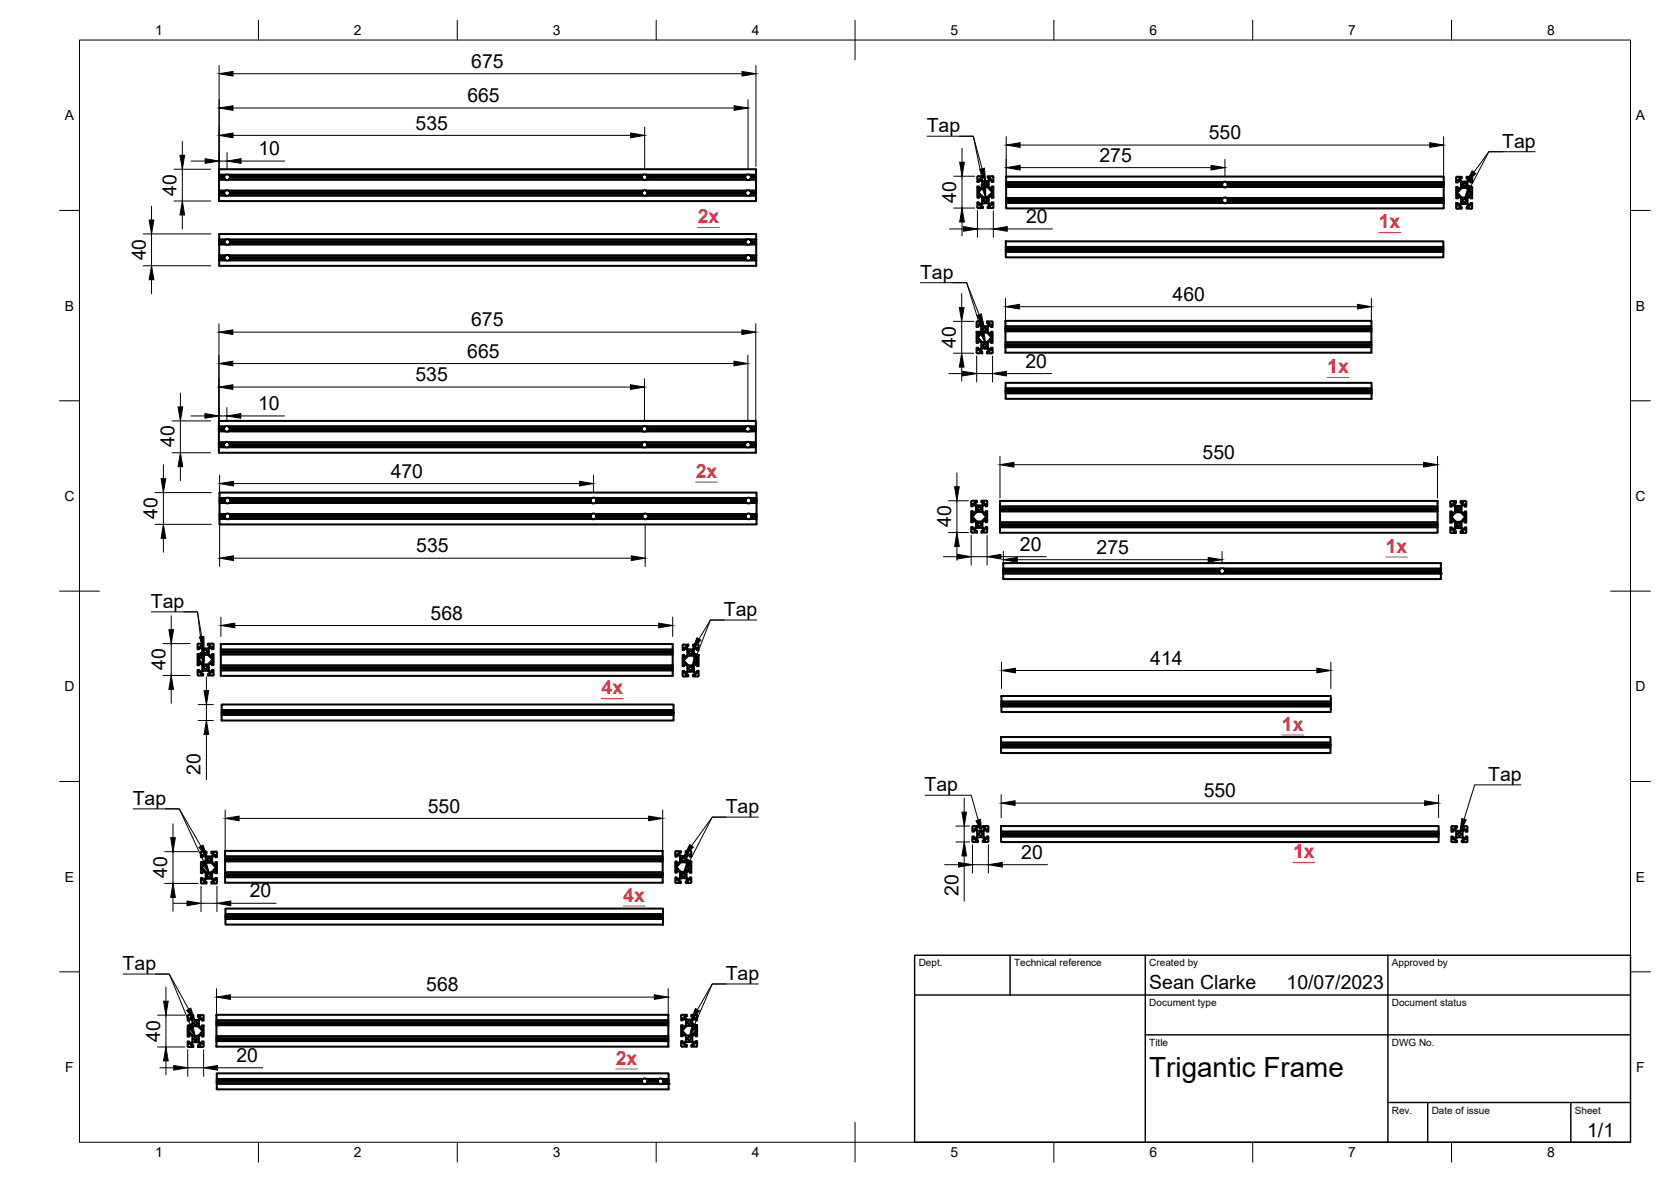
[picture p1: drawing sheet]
<svg xmlns="http://www.w3.org/2000/svg" width="420mm" height="297mm" viewBox="0 0 420 297" stroke-linecap="round" stroke-linejoin="round" font-family="sans-serif">
<!-- layer: Visible -->
<g fill="none" stroke="#000" stroke-width=".51">
<path d="M55.1 48.6v1.9h135v-1.4M55.1 44.4v.7h1.6M55.1 47.9h.1M55.1 48.4v.1M55.1 44.5h1.2M55.1 44.6h1.2M55.1 47.9h1.6M56.3 48.5h-1.2l1.2 .1M56.6 45.1h-1.5v2.8M56.6 49.1h-1.5h1.6M56.6 43.9h-1.5v.5h1.2M56.6 47.9h-1.5v.5h1.2"/>
<path d="M56.7 49.1l.3 .1 .5-.1M56.7 45.1l.3 .1 .5-.1M56.7 47.9l-.3 .6 .3 .6M56.7 43.9l-.3 .6 .3 .6M56.7 43.9h-1.6v-1.4h135v1.4M57.5 47.9h104.1M57.5 45.1h104.2M57.5 47.9h104.2M57.5 49.1h104.1M57.5 49.1h104.2M57.5 47.9h.1M57.5 43.9h.1"/>
<path d="M57.5 47.9l-.5-.1-.3 .1M57.5 43.9l-.5-.1-.3 .1M57.5 47.9l.3 .6M57.5 43.9l.3 .5M57.5 49.1h.1M57.5 45.1h.1M57.8 44.5h103.6M57.8 44.6h103.6M57.8 44.4h103.6M57.8 48.5h103.6M57.8 48.4h103.6M57.8 48.6h103.6"/>
<path d="M57.8 44.4v.2M57.8 44.6l-.3 .5M57.8 48.5l-.3 .6M161.4 48.5l.3 .6M161.4 44.6l.3 .5M161.4 44.4v.2M161.7 45.1h.1M161.7 49.1h.1M161.7 47.9l-.3 .6M161.7 43.9l-.3 .5M161.7 43.9h-104.2M161.7 45.1h.8"/>
<path d="M161.7 49.1h.8M161.7 43.9h.1M161.7 47.9h.1M161.7 43.9h.8M161.7 47.9h.8M162.5 43.9h25.2M162.5 45.1h25.2M162.5 47.9h25.2M162.5 49.1h25.2M162.5 43.9h.1M162.5 47.9h.1M162.5 43.9l.3 .5"/>
<path d="M162.5 47.9l.3 .6M162.5 45.1h.1M162.5 49.1h.1M162.8 44.6h24.6M162.8 44.4h24.6M162.8 48.4h24.6M162.8 48.6h24.6M162.8 44.4v.2M162.8 44.6l-.3 .5M162.8 48.5l-.3 .6M162.8 44.5h24.6M162.8 48.5h24.6"/>
<path d="M187.4 48.5l.3 .6M187.4 44.6l.3 .5M187.4 44.4v.2M187.7 45.1l.3 .1 .5-.1M187.7 49.1l.3 .1 .5-.1M187.7 47.9l-.3 .6M187.7 43.9l-.3 .5M188.5 43.9h1.6M188.5 45.1h1.6M188.5 47.9h1.6M188.5 49.1h1.6M188.5 43.9l-.5-.1-.3 .1"/>
<path d="M188.5 47.9h.1M188.5 43.9h.1M188.5 47.9l-.5-.1-.3 .1M188.5 47.9l.3 .6M188.5 43.9l.3 .5M188.5 49.1h.1M188.5 45.1h.1M188.8 44.4v.2M188.8 44.6l-.3 .5M188.8 44.5h1.3M188.8 44.6h1.3M188.8 44.4h1.3"/>
<path d="M188.8 48.5h1.3M188.8 48.4h1.3M188.8 48.6h1.3M188.8 48.5l-.3 .6M190.1 43.9v.5M190.1 47.9v.5M190.1 48.6v.5h-1.6M190.1 44.4v3.5M190.1 48.4v.2M245.7 44.5v1.2h.4v-.6h.2l.7 .6v.6v.6l-.7 .6h-.2v-.6h-.4v2.8h.4v-.6h.2l.7 .6v.6v.6l-.7 .6h-.2v-.6h-.4v1.2M246 44.3h1.2v.4h-.7v.2l.7 .6 .6 .1 .5-.1 .7-.6v-.2h-.7v-.4h1.3M246 44.3l-.2 .2"/>
<path d="M246.2 48.6v.1M246.2 48.7h.1M246.3 47.9h-.1l-.1 .7M246.3 48.7h.1M246.4 48.7l.8 .8h1.1l.8-.8M246.4 47.8l.8-.7h1.1l.8 .8M249.1 47.8l.1 .1M249.2 47.9h.2v.7M249.2 48.7h.1M249.2 48.7h-.1M249.4 48.6l-.1 .1M249.6 44.3l.2 .2"/>
<path d="M249.8 44.5v1.2h-.4v-.6h-.2l-.6 .6-.1 .6 .1 .6 .6 .6h.2v-.6h.4v2.8h-.4v-.6h-.2l-.6 .6-.1 .6 .1 .6 .6 .6h.2v-.6h.4l-.1 1.3-1.4 .1v-.4h.7v-.2l-.7-.6-.5-.1-.6 .1-.7 .6v.2h.7v.4h-1.2l-.2-.2M253 50.5v1.9h110v-1.4h-54.6M253 51h54.6zM253 47h54.6zM253 45.8v-1.4h110v1.9M253 46.3h54.3M253 46.5v3.3h54.6M253 45.8h54.6M253 45.8h.1M253 46.3v.1M253 50.3v.1M307.3 46.4l-54.3 .1h54.3"/>
<path d="M307.3 50.4l-54.3 .1h54.3M307.3 50.4v.1M307.3 46.4v.1M307.3 46.3v.1M307.3 50.5l.3 .4M307.3 46.5l.3 .5M307.6 49.8h-54.6v.5h54.3M307.6 45.8h-54.6v.5M307.6 50.9h.1M307.6 47h.1M307.6 45.8l-.3 .5M307.6 49.8l-.3 .6"/>
<path d="M307.6 49.8h.1M307.6 45.8h.1M307.6 50.9h.8M307.6 49.8h.8M307.6 47h.8M307.6 45.8h.8M308.4 47h54.6v3.3M308.4 49.8h54.6M308.4 45.8h54.6M308.4 49.8h.1M308.4 45.8h.1M308.4 50.9h.1"/>
<path d="M308.4 47h.1M308.4 49.8l.3 .6M308.4 45.8l.3 .5M308.7 46.5h54.3v.5h-54.6M308.7 50.3h54.3l-54.3 .1M308.7 50.5h54.3v.5h-54.6M308.7 46.3h54.3M308.7 46.3v.1M308.7 46.5l-.3 .5M308.7 50.5l-.3 .4M308.7 50.4v.1M308.7 46.4v.1"/>
<path d="M363 46.3l-54.3 .1M363 46.4v.1M363 50.4v.1M366.2 44.5l1.4-.1v.4h-.7v.2l.7 .6 .6 .1 .5-.1 .7-.6v-.2h-.7v-.4l1.4 .1 .1 1.3h-.4v-.6h-.2l-.6 .7-.1 .5 .1 .6 .6 .6h.2v-.6h.4v2.8h-.4v-.6h-.2l-.6 .7-.1 .5 .1 .6 .6 .6h.2v-.6h.4l-.1 1.4h-1.4v-.4h.7v-.2l-.7-.6h-.5h-.6l-.7 .6v.2h.7v.4h-1.4l-.1-1.4h.4v.6h.2l.6-.6 .1-.6-.1-.5-.6-.7h-.2v.6h-.4v-2.8h.4v.6h.2l.6-.6 .1-.6-.1-.5-.6-.7h-.2v.6h-.4zM369.5 48l-.8-.8h-1.1l-1 .8-.1 .8 1.1 .8h1.1l.8-.7M369.5 48h.1M369.6 48l.2 .1v.7h-.2M369.6 48.8l-.1 .1M55.1 60.8v.6M55.1 61.4v2.8h1.6M55.1 64.2h.1M55.1 64.8v.1"/>
<path d="M55.1 60.9h1.3M55.1 65.4h1.6M55.1 61.4h1.6M56.4 64.9h-1.3v.5M56.4 64.7h-1.3l1.3 .1M56.4 60.7h-1.3l1.3 .1M56.4 64.8l.3 .6M56.4 60.9l.3 .5M56.4 60.7v.2M56.4 64.7v.1M56.7 65.4h-1.6M56.7 61.4h-1.6"/>
<path d="M56.7 64.2h-1.6v.5M56.7 65.4h.1M56.7 61.4h.1M56.7 64.2l-.3 .5M56.7 60.2l-.3 .5M56.7 60.2h-1.6M56.7 64.2h.1M56.7 60.2h.1M57.6 64.2h130.1M57.6 60.2h130.1M57.6 65.4h130.1M57.6 61.4h130.1"/>
<path d="M57.6 64.2h.1M57.6 60.2h.1M57.6 60.2h-.9M57.6 64.2h-.9M57.6 65.4h-.9M57.6 61.4h-.9M57.6 64.2l.3 .5M57.6 60.2l.3 .5M57.6 65.4h.1M57.6 61.4h.1M57.8 60.9h129.6M57.8 64.9h129.6"/>
<path d="M57.8 64.7h129.6M57.8 64.8h129.6M57.8 60.7h129.6M57.8 60.8h129.6M57.9 64.7l-.3 .7M57.9 60.7v.2M57.9 60.9l-.3 .5M187.4 64.8l.3 .6M187.4 60.9l.3 .5M187.4 60.7v.2M187.4 64.7v.1M187.7 65.4h.1"/>
<path d="M187.7 61.4h.1M187.7 64.2l-.3 .5M187.7 60.2l-.3 .5M187.7 64.2h.1M187.7 60.2h.1M188.6 61.4h1.5v2.8M188.6 60.2h1.5M188.6 65.4h1.5M188.6 64.2h1.5M188.6 60.2h-.9M188.6 64.2h-.9M188.6 60.2h.1"/>
<path d="M188.6 65.4h-.9M188.6 61.4h-.9M188.6 64.2h.1M188.6 64.2l.3 .6M188.6 60.2l.3 .6-.3 .6M188.6 65.4h.1M188.6 61.4h.1M188.9 64.7l1.2 .1M188.9 60.7l1.2 .1M188.9 64.8h1.2v.6h-1.5M188.9 60.8h1.2v.6h-1.5M188.9 60.9h1.2"/>
<path d="M188.9 64.9h1.2M188.9 64.8l-.3 .6M190.1 65.4v1.4h-135v-1.4M190.1 60.2v-1.4h-135v1.9M190.1 64.2v.5M190.1 60.2v.5M252.9 63.3h110v1.4h-110zM252.9 62.7v.6h110v-.5h-110M252.9 62.6l110 .2M252.9 60.6h110v1.5h-110zM362.9 62.6v-.5h-110v.5l110 .1M245.6 81v1.2h.4v-.6h.1l.7 .6v.6v.6l-.7 .6h-.1v-.6h-.4v2.8h.4v-.6h.1l.7 .6v.6v.6l-.7 .6h-.1v-.6h-.4v1.2"/>
<path d="M245.6 81l.2-.2h1.2v.4h-.6v.2l.6 .6h.6h.6l.6-.6v-.2h-.6v-.4h1.3l.1 1.4h-.4v-.6h-.2l-.6 .6-.1 .6 .1 .6 .6 .6h.2v-.6h.4v2.8h-.4v-.6h-.2l-.6 .6-.1 .6 .1 .6 .6 .6h.2v-.6h.4v1.2l-.2 .2h-1.2v-.4h.6v-.2l-.6-.6-.6-.1-.6 .1-.6 .6v.2h.6v.4h-1.2l-.2-.2M246.1 84.4h-.1v.7l.1 .1M246.2 85.2h.1M246.2 84.4l.8-.8h1.2l1 .8v.7l-1 .9h-1.2l-.8-.8M246.2 84.3v.1M252.8 87.2h92v1.4h-92v-1.4M252.8 80.6h92v1.4h-92zM252.8 83.2h92v2.8h-92zM252.8 82.7v.5h92M252.8 82.6l92 .1v.5M252.8 82.5l92 .2M252.8 86.5l92 .2"/>
<path d="M252.8 86.6l92 .1v.5M252.8 86.7v.5h92M252.8 83.2h.1M252.9 98.8h92v1.4h-92zM252.9 98.1v-.5h92v.5l-92 .1 92-.1M252.9 98.3h92v.5h-92zM252.9 96.2h92v1.4h-92zM252.9 98.2v.1M344.8 82.5v-.5h-92v.5l92 .1M344.8 86.5v-.5h-92v.5l92 .1M344.8 86h.1M344.9 98.2v.1"/>
<path d="M55 111.9v1.9h135.1v-1.4M55 107.9v3.3h1.6M55 111.9h1.3M55 111.7h1.3M55 107.9h1.3M55 107.7h1.3M55 107.7v.1M55 111.7v.1M56.3 111.8l-1.3 .1M56.3 107.8l-1.3 .1M56.3 111.8l.3 .5M56.3 107.8v.1"/>
<path d="M56.3 107.9l.3 .5M56.3 107.7v.1M56.6 111.2h-1.6v.5M56.6 107.2h-1.6v.5M56.6 112.4h-1.6h1.6M56.6 108.4h-1.6h1.6M56.6 111.2a.73 .73 0 0 1 .8-.1 .73 .73 0 0 1 .4 .7M56.6 112.3v.1M56.6 108.4h.1M56.6 111.2l-.3 .6M56.6 107.2l-.3 .5M56.6 107.2h-1.6v-1.4h135.1v1.9"/>
<path d="M56.6 112.4h.9M56.6 108.4h.9M56.6 107.2h.1M56.6 107.2h.9M57.5 112.4h104.1M57.5 108.4h104.1M57.5 107.2l.3 .5M57.8 111.9h103.5M57.8 111.8h103.5M57.8 111.7h103.5M57.8 107.9h103.5M57.8 107.8h103.5"/>
<path d="M57.8 107.7h103.5M57.8 107.7v.1M57.8 107.9l-.3 .5M57.8 111.8l-.3 .6M57.8 107.8v.1M161.3 107.9l.3 .5M161.3 107.7v.2M161.6 111.2l.3-.2 .6 .2M161.6 111.2l-.3 .6 .3 .5M161.6 107.2l-.3 .5M161.6 112.3v.1M161.6 108.4h.1"/>
<path d="M161.6 111.2h-104.1M161.6 107.2h-104.1M161.6 112.4h.9M161.6 108.4h.9M161.6 107.2h.1M161.6 107.2h.9M162.5 112.4h25.1M162.5 111.2h25.1M162.5 108.4h25.1M162.5 107.2h25.1M162.5 107.2h.1M162.5 111.2l.3 .6"/>
<path d="M162.5 107.2l.3 .6M162.5 112.3v.1M162.5 108.4h.1M162.8 111.9h24.5M162.8 111.7h24.5M162.8 107.9h24.5M162.8 107.7h24.5M162.8 111.8l-.3 .5M162.8 107.8l-.3 .6M162.8 111.8h24.5M162.8 107.8h24.5M187.3 111.8l.3 .5"/>
<path d="M187.3 107.8v.1M187.3 107.9l.3 .5M187.3 107.7v.1M187.6 112.3v.1M187.6 108.4h.1M187.6 111.2a.73 .73 0 0 1 .8-.1 .73 .73 0 0 1 .4 .7M187.6 111.2l-.3 .6M187.6 107.2l-.3 .5M187.6 108.4h.9M187.6 107.2h.1M187.6 107.2h.9M188.5 112.4h1.6"/>
<path d="M188.5 111.2h1.6M188.5 108.4h1.6v3.3M188.5 107.2h1.6M188.5 107.2l.3 .5M188.5 112.3l-.3 .2-.6-.1M188.5 108.4h.1M188.8 107.7v.1M188.8 107.9l-.3 .5M188.8 111.9h1.3M188.8 111.7h1.3M188.8 107.9h1.3M188.8 107.7h1.3"/>
<path d="M188.8 111.8l-.3 .5M188.8 107.8v.1M190.1 111.9v.5h-1.6M190.1 111.7l-1.3 .1M190.1 107.9v.5h-1.6M190.1 107.7l-1.3 .1M190.1 107.8v.1M190.1 111.8v.1M55.2 129.9v.5h1.6M55.2 125.7v.1M55.2 125.9v.5M55.2 129.7v.1"/>
<path d="M56.5 129.8h-1.3l1.3 .1M56.5 125.8h-1.3l1.3 .1M56.8 125.2h-1.6v.5h1.3M56.8 129.2h-1.6v.5h1.3M56.8 126.4h-1.6M56.8 125.2l-.3 .6 .3 .6M56.8 129.2l-.3 .6 .3 .6M56.8 130.4l.3 .1 .5-.1M56.8 126.4l.3 .1 .5-.1M56.8 130.4h-1.6v1.4h135v-1.4h-1.6M56.8 126.4h-1.6v2.8h1.6M56.8 125.2h-1.6v-1.4h135v1.4h-1.6"/>
<path d="M57.6 130.4h91.2M57.6 126.4h91.2M57.6 129.2l-.5-.1-.3 .1M57.6 125.2l-.5-.1-.3 .1M57.6 125.2h.1M57.6 129.2h.1M57.7 125.2l.3 .6M57.7 129.2l.2 .5M57.7 130.4h-.1M57.7 126.4h-.1M57.9 129.9h90.6M57.9 129.7h90.6"/>
<path d="M57.9 129.8h90.6M57.9 125.7h90.6M57.9 125.8h90.6M57.9 125.9h90.6M57.9 129.7v.2M57.9 125.9l-.2 .5M57.9 129.9l-.2 .5M58 125.8l-.1 .1M148.5 125.8l.3 .6M148.8 130.4h.1M148.8 126.4h.1M148.8 125.2l-.3 .6"/>
<path d="M148.8 129.2l-.3 .6 .3 .6M148.8 129.2h-91.2M148.8 125.2h-91.2M148.8 130.4h.9M148.8 126.4h.9M148.8 125.2h.1M148.8 129.2h.1M148.8 129.2h.9M148.8 125.2h.9M149.6 130.4h12.2M149.6 126.4h38.2M149.6 125.2h38.2"/>
<path d="M149.7 125.2h.1M149.7 129.2h.1M149.7 130.4h.1M149.7 126.4h.1M149.7 129.2l.3 .6-.3 .6M149.7 125.2l.3 .6-.3 .6M149.9 129.9h11.6M149.9 129.7h11.6M149.9 129.8h11.6M149.9 125.7h37.6M149.9 125.8h37.6M149.9 125.9h37.6"/>
<path d="M161.5 129.9l.3 .5M161.5 129.7v.2M161.8 130.4h.1M161.8 129.2l-.3 .5M161.8 129.2h-12.2M161.8 129.2h.1M162.6 130.4h25.2M162.6 129.2h25.2M162.7 129.2h-.9M162.7 129.2h.1M162.7 130.4h-.9M162.7 130.4h.1"/>
<path d="M162.7 129.2l.3 .5M162.9 129.9h24.6M162.9 129.7h24.6M163 129.7v.2M163 129.9l-.3 .5M163 129.8h24.5M187.5 125.8v.1M187.5 129.9l.3 .5M187.5 125.9l.3 .5M187.5 129.7v.2M187.8 130.4l.3 .1 .5-.1M187.8 126.4l.3 .1 .5-.1"/>
<path d="M187.8 125.2l-.3 .6M187.8 129.2l-.3 .5M188.6 126.4h1.6v2.8h-1.6M188.6 129.2l-.5-.1-.3 .1M188.6 125.2l-.5-.1-.3 .1M188.6 125.2h.1M188.6 129.2h.1M188.7 125.2h1.5v.5M188.7 129.2h1.5v.5M188.7 125.2l.3 .6M188.7 129.2l.2 .5M188.7 130.4h-.1"/>
<path d="M188.7 126.4h-.1M188.9 129.7v.2M188.9 125.9l-.2 .5M188.9 129.9l-.2 .5M189 125.8l-.1 .1M189 129.9h1.2v.5h-1.5M189 129.7h1.2M189 125.7h1.2M189 125.9h1.2M190.2 129.7l-1.2 .1M190.2 125.9v.5h-1.5M190.2 125.7l-1.2 .1"/>
<path d="M190.2 125.8v.1M190.2 126.4h.1M190.2 129.8v.1M244.6 129.5v.7M244.6 130.2l1 .8h1.2l.8-.7M247.6 129.4l-.8-.8h-1.2l-1 .9M247.6 129.4h.1M247.6 129.4h.2M247.6 130.2h.2M247.6 130.2v.1M247.8 129.4v.8M248 125.8h-1.2v.4h.6v.2l-.6 .6-.6 .1-.6-.1-.6-.6v-.2h.6v-.4h-1.2l-.2 .2v1.2h.4v-.6h.2l.6 .7 .1 .6-.1 .5-.6 .6h-.2v-.6h-.4v2.8h.4v-.6h.2l.6 .7 .1 .5-.1 .6-.6 .6h-.2v-.6h-.4l.1 1.4h1.3v-.4h-.6v-.1l.6-.7h.6h.6l.6 .7v.1h-.6v.4h1.2"/>
<path d="M248 125.8l.2 .2v1.2h-.4v-.6h-.2l-.6 .7v.6v.5l.6 .6h.2v-.6h.4v2.8h-.4v-.6h-.2l-.6 .7v.5v.6l.6 .6h.2v-.6h.4v1.2l-.2 .2M251.4 125.9h110.1v1.4h-110.1zM251.4 127.9l110.1 .1v.5h-110.1v-.5M251.4 131.3h110.1v.5M251.4 131.3v.5l110.1 .1M251.4 131.8l110.1 .2M251.4 131.9l110.1 .1v.5M251.4 132v.5h110.1M251.4 132.5h110.1v1.4h-110.1v-1.4M251.4 127.8l110.1 .2M361.5 131.3v-2.8h-110.1v2.8h110.1M361.5 127.8v-.5h-110.1v.5l110.1 .1"/>
<path d="M364.7 133.7l.2 .2M364.9 125.9h1.2v.4h-.6v.2l.6 .6 .6 .1 .6-.1 .6-.6v-.2h-.6v-.4l1.3 .1 .1 1.3h-.4v-.6h-.2l-.6 .6-.1 .6 .1 .6 .6 .6h.2v-.6h.4v2.8h-.4v-.6h-.2l-.6 .6-.1 .6 .1 .6 .6 .6h.2v-.6h.4v1.2M364.9 125.9l-.2 .2v1.2h.4v-.6h.2l.6 .6v.6v.6l-.6 .6h-.2v-.6h-.4v2.8h.4v-.6h.2l.6 .6v.6v.6l-.6 .6h-.2v-.6h-.4v1.2M365.1 129.6v.7l1 .8h1.2l1-.8v-.7M365.3 129.5l-.2 .1M365.3 129.5l.8-.8h1.2l.8 .8M365.3 129.5h.1M368.1 129.5l.2 .1M368.7 133.7l-.2 .2h-1.2v-.4h.6v-.2l-.6-.6h-.6h-.6l-.6 .6v.2h.6v.4h-1.2M252.3 143.6v1.9h110v-1.4h-54.6h54.6v-.5h-54.3M252.3 143.4v.1M306.5 143.5l-54.2 .1h54.3"/>
<path d="M306.6 143.6a.73 .73 0 0 0 1.1 .5M306.6 143.4v.2M306.8 144.1h-54.5h54.6M306.8 142.9h-54.5v.5h54.3M306.8 142.9l.6-.1 .3 .1M306.8 142.9l-.2 .5M306.9 142.9h-54.6v-1.4h110v1.4h-54.6M307.7 142.9h54.6v.5M307.7 142.9l.3 .5M307.7 144.1h.1M308 143.4h54.3l-54.3 .1M308 143.4v.1"/>
<path d="M308 143.6l-.3 .5M308 143.5v.1M362.3 143.5v.1M49.7 162v1.2h.4v-.6h.2l.6 .6v.6v.5l-.6 .7h-.2v-.6h-.4v2.8h.4v-.6h.2l.6 .6v.6v.5l-.6 .7h-.2v-.6h-.4v1.2M49.7 169.6l.2 .2h1.2v-.4h-.6v-.2l.6-.6 .6-.1 .6 .1 .6 .6v.2h-.6v.4h1.2l.2-.2M49.7 161.9l.2-.1h1.2v.4h-.6v.2l.6 .6h.6h.6l.6-.6v-.2h-.6v-.4h1.3l.1 1.4h-.4v-.6h-.2l-.6 .6-.1 .6 .1 .5 .6 .7h.2v-.6h.4v2.8h-.4v-.6h-.2l-.6 .6-.1 .6 .1 .5 .6 .7h.2v-.6h.4v1.2M50.1 165.4v.7l1 .9h1.2l1-.9v-.7M50.3 165.4h-.2M50.3 165.3l.8-.7h1.2l.8 .7M50.3 165.3h.1M53.1 165.4h.2M55.5 161.8h113.6v1.5l-113.6-.1z"/>
<path d="M55.5 168.4l113.6 .1v1.3h-113.6v-1.3M55.5 167.9v.5l113.6 .1M55.5 167.8l113.6 .1v.5M55.5 167.8l113.6 .1M55.5 164.5h113.6v2.7h-113.6zM55.5 163.8l113.6 .1M55.5 163.9h113.6v.5h-113.6v-.5M55.5 164.4v.1M55.7 179.6h113.7v1.5h-113.7zM55.7 179.2h113.7v.4h-113.7zM55.7 179l113.7 .2M55.7 177h113.7v1.5h-113.7z"/>
<path d="M55.7 179.1v.1M169.1 167.8v-.5h-113.6v.5h113.6M169.1 163.8v-.5l-113.6-.1v.6l113.6 .1M169.4 179v-.5h-113.7v.5l113.7 .1M171.7 162h1.4v.4h-.7v.2l.7 .6 .6 .1 .5-.1 .7-.6v-.2h-.7v-.4h1.4l.1 1.4h-.4v-.6h-.2l-.6 .6-.1 .6 .1 .6 .6 .6h.2v-.6h.4v2.8h-.4v-.6h-.2l-.6 .6-.1 .6 .1 .6 .6 .6h.2v-.6h.4l-.1 1.3-1.4 .1v-.4h.7v-.2l-.7-.6-.5-.1-.6 .1-.7 .6v.2h.7v.4l-1.4-.1-.1-1.3h.4v.6h.2l.6-.6 .1-.6-.1-.6-.6-.6h-.2v.6h-.4v-2.8h.4v.6h.2l.6-.6 .1-.6-.1-.6-.6-.6h-.2v.6h-.4zM175 165.6l-.8-.8h-1.1l-1.1 .9 .1 .7 1 .8h1.1l.8-.8M175 165.6h.1M175.1 165.6l.2 .1v.6l-.2 .1M175.1 166.4h-.1M251.8 177.5h82.8v1.4h-82.8zM251.8 176.9v.6h82.8v-.5h-82.8M251.8 176.8l82.8 .2"/>
<path d="M251.8 174.9h82.8v1.4h-82.8zM334.6 176.8v-.5h-82.8v.5l82.8 .1M251.7 187.8h82.8v1.4h-82.8zM251.7 187.2v.6h82.8v-.5h-82.8M251.7 187.1l82.8 .2M251.7 185.2h82.8v1.4h-82.8zM334.5 187.1v-.5h-82.8v.5l82.8 .1M50.7 214h1.2v.4h-.6v.2l.6 .6 .6 .1 .6-.1 .6-.6v-.2h-.6v-.4h1.2M50.7 214l-.2 .2v1.2h.4v-.6h.2l.6 .6 .1 .6-.1 .6-.6 .6h-.2v-.6h-.4v2.8h.4v-.6h.2l.6 .6 .1 .6-.1 .6-.6 .6h-.2v-.6h-.4l.1 1.4h1.3v-.4h-.6v-.2l.6-.6h.6h.6l.6 .6v.2h-.6v.4h1.2M51 218.4l.9 .8h1.2l.8-.8M51.2 217.6l.7-.8h1.2l.8 .8M51.2 217.6l-.3 .1 .1 .7"/>
<path d="M53.9 217.6h.1M54 218.4h.1M54 217.6h.1M54 218.4h-.1M54.1 217.6v.8M54.1 218.4h.1M54.3 214l.2 .2v1.2h-.4v-.6h-.1l-.7 .6v.6v.6l.7 .6h.1v-.6h.4v2.8h-.4v-.6h-.1l-.7 .6v.6v.6l.7 .6h.1v-.6h.4v1.2l-.2 .2M56.6 215.8l110 .1v.5h-110v-.5M56.6 215.7l110 .2M56.6 213.8h110v1.5l-110-.1zM56.6 219.9v.5h110M56.6 219.8l110 .1v.5"/>
<path d="M56.6 219.7l110 .2M56.6 219.3v.4l110 .1M56.6 219.2l110 .1M56.6 219.3h110M166.6 215.7v-.4h-110v.4l110 .1M166.6 219.2v-2.8h-110v2.9M166.6 219.3v.4M169.8 214.1v1.2h.4v-.6h.2l.6 .6 .1 .6-.1 .6-.6 .6h-.2v-.6h-.4v2.8h.4v-.6h.2l.6 .6 .1 .6-.1 .6-.6 .6h-.2v-.6h-.4v1.2M170 213.9h1.2v.4h-.6v.2l.6 .6 .6 .1 .6-.1 .6-.6v-.2h-.6v-.4h1.2M170 213.9l-.2 .2M170.3 218.3h.1M170.4 217.5h-.2l.1 .8"/>
<path d="M170.4 218.3h.1M170.4 217.5l.8-.8h1.2l.8 .8M170.4 217.5h.1M173.2 217.5h.2v.8M173.4 218.3l-1 .8h-1.2l-.8-.8M173.6 213.9l.2 .2v1.2h-.4v-.6h-.2l-.6 .6v.6v.6l.6 .6h.2v-.6h.4v2.8h-.4v-.6h-.2l-.6 .6v.6v.6l.6 .6h.2v-.6h.4v1.3l-1.4 .1v-.4h.6v-.2l-.6-.6-.6-.1-.6 .1-.6 .6v.2h.6v.4h-1.2l-.2-.2M244.6 207.6h1.3v.4h-.6v.2l.6 .6 .6 .1 .6-.1 .6-.6v-.2h-.6v-.4h1.4v1.4h-.4v-.6h-.2l-.6 .6-.1 .6 .1 .6 .6 .6h.2v-.6h.4v1.3l-1.4 .1v-.4h.6v-.2l-.6-.6-.6-.1-.6 .1-.6 .6v.2h.6v.4l-1.3-.1-.1-1.3h.4v.6h.2l.6-.6 .1-.6-.1-.6-.6-.6h-.2v.6h-.4zM251.7 210.2h110v1.4h-110zM251.7 209.6v.6h110v-.5h-110M251.7 209.5l110 .2M251.7 207.6h110v1.4h-110zM361.7 209.5v-.5h-110v.5l110 .1"/>
<path d="M364.9 207.8v1.2h.4v-.6h.2l.6 .6 .1 .6-.1 .6-.6 .6h-.2v-.6h-.4v1.2M365 207.8l.2-.2h1.2v.4h-.7v.2l.7 .6 .5 .1 .6-.1 .7-.6v-.2h-.7v-.4l1.4 .1 .1 1.3h-.4v-.6h-.2l-.7 .6v.6v.6l.7 .6h.2v-.6h.4v1.2l-.2 .2M365 211.4l.2 .2M365.1 211.6h1.3v-.4h-.7v-.2l.7-.6h.5h.6l.7 .6v.2h-.7v.4h1.2M56.6 220.4h110v1.4h-110v-1.4M56.7 228.3h110v1.5h-110zM56.7 230.2l110 .2M56.7 230.3l110 .1v.5h-110v-.5M56.7 230.9h110v1.5h-110zM166.7 230.2h-110v-.4h110v.5M47.6 258.8v.7l1 .8h1.2l.8-.8M47.8 258.7l-.2 .1"/>
<path d="M50.6 258.7l-.8-.8h-1.2l-.8 .8M50.6 258.7h.1M50.6 258.7l.2 .1M50.8 258.8v.6l-.2 .1M54.4 256.9l113.6 .2M54.4 256.4v.5l113.6 .1M54.4 256.4h113.6v.5M54.4 257.6h113.6v2.8h-113.6zM54.4 257l113.6 .1v.5h-113.6v-.5M54.4 257.6h.1M168 256.4v-1.4h-113.6v1.4h113.6M171.3 255.2v1.2h.4v-.6h.2l.6 .6v.6v.6l-.6 .6h-.2v-.6h-.4v2.8h.4v-.6h.2l.6 .6v.6v.6l-.6 .6h-.2v-.6h-.4v1.2"/>
<path d="M171.3 255.2l.2-.2h1.2v.4h-.6v.2l.6 .6 .6 .1 .6-.1 .6-.6v-.2h-.6v-.4l1.3 .1 .1 1.3h-.4v-.6h-.2l-.6 .6-.1 .6 .1 .6 .6 .6h.2v-.6h.4v2.8h-.4v-.6h-.2l-.6 .6-.1 .6 .1 .6 .6 .6h.2v-.6h.4v1.2l-.2 .2h-1.2v-.4h.6v-.2l-.6-.6h-.6h-.6l-.6 .6v.2h.6v.4h-1.2l-.2-.2M174.6 258.6l-.7-.8h-1.2l-1 .9v.7l1 .8h1.2l.7-.8M174.7 258.6h.1M174.7 258.6l.2 .1v.7h-.2M174.7 259.4h.1M47.2 262.9v-1.2h.4v.6h.2l.6-.6 .1-.6-.1-.6-.6-.6h-.2v.6h-.4v-2.8h.4v.6h.2l.6-.6 .1-.6-.1-.6-.6-.6h-.2v.6h-.4l.1-1.4h1.3v.4h-.6v.2l.6 .6 .6 .1 .6-.1 .6-.6v-.2h-.6v-.4h1.2l.2 .2v1.2h-.4v-.6h-.2l-.6 .6-.1 .6 .1 .6 .6 .6h.2v-.6h.4v2.8h-.4v-.6h-.2l-.6 .6-.1 .6 .1 .6 .6 .6h.2v-.6h.4v1.2M47.2 262.9l.2 .2h1.2v-.4h-.6v-.2l.6-.6 .6-.1 .6 .1 .6 .6v.2h-.6v.4h1.2l.2-.2M54.4 261.6h113.6v1.4h-113.6zM54.4 261l113.6 .1v.5h-113.6v-.5M54.4 260.9l113.6 .2M54.5 271.9v1.9h113.6v-1.5h-1.6h1.6v-.4M54.5 271.6h106.9"/>
<path d="M54.5 271.9h106.9M54.5 272.3h107.2M54.5 271.6v.1M161.4 271.7l.3 .6M161.4 271.7l-106.9 .2M161.4 271.6v.1M161.7 271.2l.3-.2 .5 .2M161.7 271.2l-.3 .4M161.7 272.3h.1M161.7 271.2h-107.2v.4M161.7 271.2h-107.2v-1.5h113.6v1.9M161.7 272.3h.8"/>
<path d="M162.5 271.2h3.2M162.5 272.3h3.2M162.5 271.2l.3 .4M162.5 272.3h.1M162.8 271.6v.1M162.8 271.7l-.3 .6M162.8 271.6h2.6M162.8 271.9h2.6M162.8 271.7h2.6M165.4 271.7l.3 .6M165.4 271.6v.1M165.7 272.3h.8"/>
<path d="M166.5 271.2h1.6zM166.5 271.2l.3 .4M166.5 271.2a.73 .73 0 0 0-1.1 .4M166.5 272.3h.1M166.8 271.6v.1M166.8 271.7l-.3 .6M166.8 271.6h1.3M166.8 271.9h1.3M168 260.9v-.5h-113.6v.5l113.6 .1M168.1 271.6l-1.3 .1M168.1 271.7v.2"/>
<circle cx="247.8" cy="46.3" r=".5"/>
<circle cx="247.8" cy="50.3" r=".5"/>
<circle cx="247.8" cy="46.3" r=".41"/>
<circle cx="247.8" cy="50.3" r=".41"/>
<circle cx="368.2" cy="50.4" r=".5"/>
<circle cx="368.2" cy="46.4" r=".5"/>
<circle cx="368.2" cy="46.4" r=".41"/>
<circle cx="368.2" cy="50.4" r=".41"/>
<circle cx="247.6" cy="86.8" r=".41"/>
<circle cx="247.6" cy="82.8" r=".41"/>
<circle cx="246.2" cy="131.8" r=".5"/>
<circle cx="246.2" cy="127.8" r=".5"/>
<circle cx="246.2" cy="127.8" r=".41"/>
<circle cx="246.2" cy="131.8" r=".41"/>
<circle cx="366.7" cy="127.9" r=".5"/>
<circle cx="366.7" cy="131.9" r=".5"/>
<circle cx="366.7" cy="131.9" r=".41"/>
<circle cx="366.7" cy="127.9" r=".41"/>
<circle cx="51.7" cy="167.7" r=".5"/>
<circle cx="51.7" cy="167.7" r=".41"/>
<circle cx="51.7" cy="163.8" r=".5"/>
<circle cx="51.7" cy="163.8" r=".41"/>
<circle cx="173.7" cy="168" r=".41"/>
<circle cx="173.7" cy="164" r=".5"/>
<circle cx="173.7" cy="164" r=".41"/>
<circle cx="173.7" cy="168" r=".5"/>
<circle cx="52.5" cy="216" r=".41"/>
<circle cx="52.5" cy="216" r=".5"/>
<circle cx="171.8" cy="215.9" r=".41"/>
<circle cx="171.8" cy="215.9" r=".5"/>
<circle cx="171.8" cy="219.9" r=".41"/>
<circle cx="171.8" cy="219.9" r=".5"/>
<circle cx="246.5" cy="209.6" r=".41"/>
<circle cx="367" cy="209.6" r=".41"/>
<circle cx="52.5" cy="220" r=".41"/>
<circle cx="52.5" cy="220" r=".5"/>
<circle cx="49.2" cy="257.1" r=".41"/>
<circle cx="173.3" cy="257" r=".41"/>
<circle cx="49.2" cy="261.1" r=".41"/>
<circle cx="173.3" cy="261" r=".41"/>
</g>
<g fill="#000">
<circle cx="252.3" cy="142.9" r=".25"/>
<circle cx="362.3" cy="144.1" r=".25"/>
<circle cx="54.5" cy="271.2" r=".25"/>
<circle cx="54.5" cy="272.3" r=".25"/>
<circle cx="168.1" cy="272.3" r=".25"/>
</g>
<!-- layer: BORDER -->
<g fill="none" stroke="#000" stroke-width=".25">
<path d="M20 10.1h390v276.9h-390zM65 5.1v5M115 5.1v5M165 5.1v5M215 5.1v10M265 5.1v5M315 5.1v5M365 5.1v5M15 52.9h5M410 52.9h5M15 100.7h5M410 100.7h5"/>
<path d="M15 148.6h10M405 148.6h10M15 196.4h5M410 196.4h5M15 244.2h5M410 244.2h5M65 287v5M115 287v5M165 287v5M215 282.1v9.9M265 287v5M315 287v5"/>
<path d="M365 287v5"/>
</g>
<!-- layer: TITLEBLOCK -->
<path d="M230 240.1h180v46.9h-180zM230 250h180M254 240.1v9.9M288 240.1v46.9M349 240.1v46.9M288 260.1h122M349 277.1h61M359 277.1v9.9M395 277.1v9.9" fill="none" stroke="#000" stroke-width=".36"/>
<!-- layer: FD_Dimensions -->
<g fill="none" stroke="#000" stroke-width=".25">
<path d="M55.1 16.4v26M58.6 18.5h128M190.1 16.4v25.4M45.8 35.5v3.5M57.1 38.4v4M58.6 34h100M58.6 27.1h126M162.1 31.9v10.5M188.1 25v17.4M241.9 37.3v3.5M253 34.3v9.9M256.5 36.5h103"/>
<path d="M363 34.3v9.9M36 58.8h17M38.1 51.8v3.5M38.1 58.8v8M43.8 42.5h9.2M43.8 50.5h9.2M45.8 42.5v8M45.8 54v3.5M48.1 40.5h3.5M55.1 40.5h2M60.6 40.5h11M238.8 57.5h3.5"/>
<path d="M239.8 44.3h5.3M239.8 52.3h5.3M241.9 44.3v8M241.9 55.8v3.5M245.8 53v6.6M245.8 57.5h4M249.8 53v6.6M253.3 57.5h11.3M256.5 42.1h48M308 40v4.2M36 66.8h17M38.1 70.3v3.5"/>
<path d="M241.8 73.8v3.5M252.8 75v5.5M256.3 77.1h85M344.8 75v5.5M45.4 98.8v3.5M55.1 81.4v24.3M58.5 97.3h100M58.5 91.4h126.1M58.5 83.5h128M162.1 95.2v10.5M188 89.3v16.4M190 81.4v24.3"/>
<path d="M238.6 93.9h3.5M239.7 80.8h5.2M239.7 88.8h5.2M241.8 80.8v8M241.8 92.3v3.5M245.6 89.5v6.5M245.6 93.9h4M249.6 89.5v6.5M253.1 93.9h11.3M41.1 116.8v3.5M43.3 105.8h9.6M43.3 113.8h9.6"/>
<path d="M45.4 105.8v8M45.4 117.3v3.5M48 104.5h3.5M55.1 104.5h1.9M55.2 119.4v4.3M57 102.4v3.3M60.6 104.5h10.9M149.2 119.4v4.3M240.6 118.8v3.5M251.4 114.7v10.5M255 116.8h102.9M361.4 114.7v10.5"/>
<path d="M39 123.8h14.1M39 131.8h14.1M41.1 123.8v8M41.1 135.3v3.5M55.2 131.9v10.5M58.7 121.5h87M162.2 131.9v10.5M237.2 139.9h3.5M238.5 125.8h5M238.5 133.8h5M240.6 125.8v8M240.6 137.3v3.5"/>
<path d="M244.2 134.5v7.5M244.2 139.9h4M248.2 134.5v7.5M251.7 139.9h11.4M252.3 138.6v2.8M307.3 138.6v2.8M43.1 154.7v3.5M55.5 155.1v4.8M58.7 140.3h100M59 157.2h106.6M169.1 155.1v4.8M255.8 140.7h48"/>
<path d="M41 161.7h6.8M41 169.7h6.8M43.1 161.7v8M43.1 173.2v3.5M49.8 177.1h3.8M51.9 170.1v3.5M51.9 177.1v4M251.8 166.4v6.6M255.3 168.5h75.8M334.6 166.4v6.6M49.8 181.1h3.8M51.9 184.6v11.3"/>
<path d="M251.7 199.7v5.8M361.7 199.7v5.8M41.4 214h8.4M43.5 207v3.5M43.5 214v8M56.6 203.6v10.1M60.1 205.7h103M166.6 203.6v10.1M237.5 217.3h3.5M240.3 207.6h3.5M240.3 211.6h3.5M242.4 200.6v3.5"/>
<path d="M242.4 207.6v4M242.4 215.1v11.3M244.5 212.3v7.1M244.5 217.3h4M248.5 212.3v7.1M252 217.3h11.4M255.2 201.8h103M41.4 222h8.4M43.5 225.5v3.5M43.5 227h3.5M50.5 222.7v6.4M50.5 227h4"/>
<path d="M54.5 222.7v6.4M58 227h11.4M39.6 255.1h6.9M41.7 248.1v3.5M41.7 255.1v8M54.4 248.5v6.4M57.9 250.6h106.6M168 248.5v6.4M39.6 263.1h6.9M40.2 268.3h3.5M41.7 266.6v3.5M47.2 263.8v6.7"/>
<path d="M47.2 268.3h4M51.2 263.8v6.7M54.7 268.3h11.4"/>
</g>
<g fill="#000" stroke="#000" stroke-width=".25">
<path d="M55.1 18.5l3.5-.5v1.1zM186.6 18l3.5 .5-3.5 .6zM45.3 39h1.1l-.6 3.5zM51.6 39.9l3.5 .6-3.5 .5zM55.1 34l3.5-.6v1.2zM55.1 27.1l3.5-.5v1.1zM57.1 40.5l3.5-.6v1.1zM158.6 33.4l3.5 .6-3.5 .6zM184.6 26.6l3.5 .5-3.5 .6zM253 36.5l3.5-.6v1.1zM359.5 35.9l3.5 .6-3.5 .5zM37.5 55.3h1.2l-.6 3.5z"/>
<path d="M45.8 50.5l.6 3.5h-1.1zM241.3 40.8h1.2l-.6 3.5zM241.9 52.3l.6 3.5h-1.2zM242.3 56.9l3.5 .6-3.5 .6zM249.8 57.5l3.5-.6v1.2zM253 42.1l3.5-.5v1.1zM304.5 41.6l3.5 .5-3.5 .6zM38.1 66.8l.6 3.5h-1.2zM241.2 77.3h1.2l-.6 3.5zM252.8 77.1l3.5-.6v1.1zM341.3 76.5l3.5 .6-3.5 .5zM55.1 97.3l3.4-.6v1.2z"/>
<path d="M55.1 91.4l3.4-.6v1.1zM55.1 83.5l3.4-.6v1.2zM158.5 96.7l3.6 .6-3.6 .6zM184.6 90.8l3.4 .6-3.4 .5zM186.5 82.9l3.5 .6-3.5 .6zM241.8 88.8l.6 3.5h-1.2zM242.1 93.3l3.5 .6-3.5 .6zM249.6 93.9l3.5-.6v1.2zM44.8 102.3h1.2l-.6 3.5zM45.4 113.8l.6 3.5h-1.2zM51.5 103.9l3.6 .6-3.6 .6zM57 104.5l3.6-.6v1.2z"/>
<path d="M251.4 116.8l3.6-.6v1.2zM357.9 116.2l3.5 .6-3.5 .6zM40.5 120.3h1.2l-.6 3.5zM41.1 131.8l.6 3.5h-1.2zM55.2 121.5l3.5-.5v1.1zM55.2 140.3l3.5-.6v1.2zM145.7 121l3.5 .5-3.5 .6zM158.7 139.7l3.5 .6-3.5 .6zM240 122.3h1.2l-.6 3.5zM240.6 133.8l.6 3.5h-1.2zM240.7 139.3l3.5 .6-3.5 .6zM248.2 139.9l3.5-.6v1.2z"/>
<path d="M42.5 158.2h1.1l-.5 3.5zM55.5 157.2l3.5-.6v1.2zM165.6 156.6l3.5 .6-3.5 .6zM252.3 140.7l3.5-.6v1.2zM303.8 140.1l3.5 .6-3.5 .6zM43.1 169.7l.5 3.5h-1.1zM51.3 173.6h1.2l-.6 3.5zM251.8 168.5l3.5-.6v1.2zM331.1 167.9l3.5 .6-3.5 .6zM51.9 181.1l.6 3.5h-1.2zM42.9 210.5h1.2l-.6 3.5zM56.6 205.7l3.5-.6v1.2z"/>
<path d="M163.1 205.1l3.5 .6-3.5 .6zM241 216.7l3.5 .6-3.5 .6zM241.9 204.1h1.1l-.6 3.5zM242.4 211.6l.6 3.5h-1.1zM248.5 217.3l3.5-.6v1.2zM251.7 201.8l3.5-.6v1.2zM358.2 201.2l3.5 .6-3.5 .6zM43.5 222l.6 3.5h-1.2zM47 226.4l3.5 .6-3.5 .6zM54.5 227l3.5-.6v1.2zM41.1 251.6h1.2l-.6 3.5zM54.4 250.6l3.5-.6v1.1z"/>
<path d="M164.5 250l3.5 .6-3.5 .5zM41.7 263.1l.6 3.5h-1.2zM43.7 267.8l3.5 .5-3.5 .6zM51.2 268.3l3.5-.5v1.1z"/>
</g>
<!-- layer: Leaders -->
<g fill="#000" stroke="#000" stroke-width=".25">
<path d="M246.4 42.6l1.1-.3 .4 3.5zM246.6 46.5l1.2-.2 .1 3.5zM369.3 46.6l1.1 .5-2.2 2.8zM370.1 42.9l1 .7-2.5 2.5zM245.7 79.3l1-.4 .8 3.4zM246.2 83.3l1.1-.4 .5 3.5zM50.1 160.1l1.2-.2v3.5zM50.3 164l1.2-.1-.2 3.6zM174.7 164.2l1.1 .4-1.8 3zM175.2 160.3l1 .6-2.3 2.7zM50 212.9l1-.5 1.3 3.3zM50.7 216.7l1-.5 1 3.4z"/>
<path d="M173 216l1 .6-2.1 2.8zM173.4 212.2l.9 .7-2.5 2.5zM245.4 206.2l1.1-.3 .4 3.6zM367.6 205.7l1.1 .4-1.6 3.1zM46.9 253.9l1.1-.5 1.1 3.3zM47.3 257.7l1-.5 .8 3.5zM174.2 257.1l1 .5-1.9 3zM174.9 253.4l1 .6-2.3 2.8z"/>
</g>
<g fill="none" stroke="#000" stroke-width=".25">
<path d="M233.1 34.2h11.6l2.3 8.2M241.2 34.2h3.5l2.5 12.2M377.9 38.1h-3.5l-4.6 8.7M386 38.1h-11.6l-3.8 5.2M231.4 71h11.7l3.1 8.1M239.6 71h3.5l3.7 12.1M38.1 153.8h11.6l1 6.2M46.2 153.8h3.5l1.2 10.2M182.1 155.8h-3.5l-3.3 8.6M190.2 155.8h-11.6l-2.9 4.8M232.6 199.8h11.6l1.8 6.3M382.4 197.2h-11.6l-2.7 8.7"/>
<path d="M33.5 203.3h11.6l5.4 9.4M41.6 203.3h3.5l6.1 13.1M182.6 205.3h-3.5l-5.6 11M190.7 205.3h-11.6l-5.2 7.3M30.9 244.8h11.7l4.8 8.8M39.1 244.8h3.5l5.2 12.7M182.6 247.3h-3.5l-4.4 10.1M190.7 247.3h-11.6l-3.7 6.4"/>
</g>
<!-- layer: Notes -->
<path d="M175.4 57.2h5.5M346.7 58.4h5.4M333.7 94.9h5.5M174.9 121.2h5.5M348.4 140h5.5M151.3 175.6h5.4M322.3 184.7h5.5M325.1 216.8h5.5M156.7 227.7h5.5M154.8 268.6h5.5" fill="none" stroke="#dc2b3d" stroke-width=".25"/>
<text font-size="7" x="289" y="270.6">Trigantic Frame</text>
<g font-size="4.9">
<text x="118.5" y="17.1">675</text>
<text x="117.5" y="25.7">665</text>
<text x="104.5" y="32.6">535</text>
<text x="233" y="33.3">Tap</text>
<text x="303.9" y="35">550</text>
<text x="65" y="39">10</text>
<text x="276.4" y="40.7">275</text>
<text x="377.7" y="37.2">Tap</text>
<text x="44.4" y="49.2" transform="rotate(-90 44.4 49.2)">40</text>
<text x="240.4" y="50.9" transform="rotate(-90 240.4 50.9)">40</text>
<text x="258" y="56.1">20</text>
<text x="36.6" y="65.4" transform="rotate(-90 36.6 65.4)">40</text>
<text x="231.3" y="70.1">Tap</text>
<text x="294.8" y="75.6">460</text>
<text x="118.5" y="82">675</text>
<text x="117.5" y="89.9">665</text>
<text x="240.3" y="87.4" transform="rotate(-90 240.3 87.4)">40</text>
<text x="104.5" y="95.8">535</text>
<text x="257.8" y="92.4">20</text>
<text x="64.9" y="103.1">10</text>
<text x="43.9" y="112.4" transform="rotate(-90 43.9 112.4)">40</text>
<text x="302.4" y="115.3">550</text>
<text x="98.2" y="120.1">470</text>
<text x="39.6" y="130.4" transform="rotate(-90 39.6 130.4)">40</text>
<text x="239.1" y="132.5" transform="rotate(-90 239.1 132.5)">40</text>
<text x="104.6" y="138.8">535</text>
<text x="256.5" y="138.4">20</text>
<text x="275.7" y="139.2">275</text>
<text x="37.9" y="152.8">Tap</text>
<text x="108.3" y="155.7">568</text>
<text x="182" y="154.8">Tap</text>
<text x="289.2" y="167.1">414</text>
<text x="41.6" y="168.4" transform="rotate(-90 41.6 168.4)">40</text>
<text x="50.4" y="194.7" transform="rotate(-90 50.4 194.7)">20</text>
<text x="374.2" y="196.3">Tap</text>
<text x="33.4" y="202.3">Tap</text>
<text x="232.5" y="198.9">Tap</text>
<text x="302.7" y="200.4">550</text>
<text x="107.5" y="204.2">550</text>
<text x="182.5" y="204.4">Tap</text>
<text x="256.8" y="215.9">20</text>
<text x="42" y="220.6" transform="rotate(-90 42 220.6)">40</text>
<text x="62.8" y="225.5">20</text>
<text x="241" y="225.2" transform="rotate(-90 241 225.2)">20</text>
<text x="30.8" y="243.8">Tap</text>
<text x="107.2" y="249.1">568</text>
<text x="182.5" y="246.3">Tap</text>
<text x="289" y="248.5">Sean Clarke</text>
<text x="323.5" y="248.5">10/07/2023</text>
<text x="40.3" y="261.7" transform="rotate(-90 40.3 261.7)">40</text>
<text x="59.5" y="266.9">20</text>
<text x="399.1" y="285.7">1/1</text>
</g>
<g font-size="4.9" fill="#dc2b3d">
<text x="175.4" y="56.2">2x</text>
<text x="346.7" y="57.4">1x</text>
<text x="333.7" y="93.8">1x</text>
<text x="174.9" y="120.1">2x</text>
<text x="348.4" y="138.9">1x</text>
<text x="151.3" y="174.5">4x</text>
<text x="322.3" y="183.6">1x</text>
<text x="325.1" y="215.7">1x</text>
<text x="156.7" y="226.7">4x</text>
<text x="154.8" y="267.6">2x</text>
</g>
<g font-size="3.5">
<text x="39" y="8.8">1</text>
<text x="89" y="8.8">2</text>
<text x="139" y="8.8">3</text>
<text x="189" y="8.8">4</text>
<text x="239" y="8.8">5</text>
<text x="289" y="8.8">6</text>
<text x="339" y="8.8">7</text>
<text x="389" y="8.8">8</text>
<text x="16.3" y="30.2">A</text>
<text x="411.3" y="30.2">A</text>
<text x="16.3" y="78">B</text>
<text x="411.3" y="78">B</text>
<text x="16.2" y="125.9">C</text>
<text x="411.2" y="125.9">C</text>
<text x="16.2" y="173.7">D</text>
<text x="411.2" y="173.7">D</text>
<text x="16.3" y="221.6">E</text>
<text x="411.3" y="221.6">E</text>
<text x="16.4" y="269.4">F</text>
<text x="411.4" y="269.4">F</text>
<text x="39" y="290.8">1</text>
<text x="89" y="290.8">2</text>
<text x="139" y="290.8">3</text>
<text x="189" y="290.8">4</text>
<text x="239" y="290.8">5</text>
<text x="289" y="290.8">6</text>
<text x="339" y="290.8">7</text>
<text x="389" y="290.8">8</text>
</g>
<g font-size="2.5">
<text x="231" y="242.9">Dept.</text>
<text x="255" y="242.9">Technical reference</text>
<text x="289" y="242.9">Created by</text>
<text x="350" y="242.9">Approved by</text>
<text x="289" y="252.8">Document type</text>
<text x="350" y="252.8">Document status</text>
<text x="289" y="262.9">Title</text>
<text x="350" y="262.9">DWG No.</text>
<text x="350" y="279.9">Rev.</text>
<text x="360" y="279.9">Date of issue</text>
<text x="396" y="279.9">Sheet</text>
</g>
</svg>
